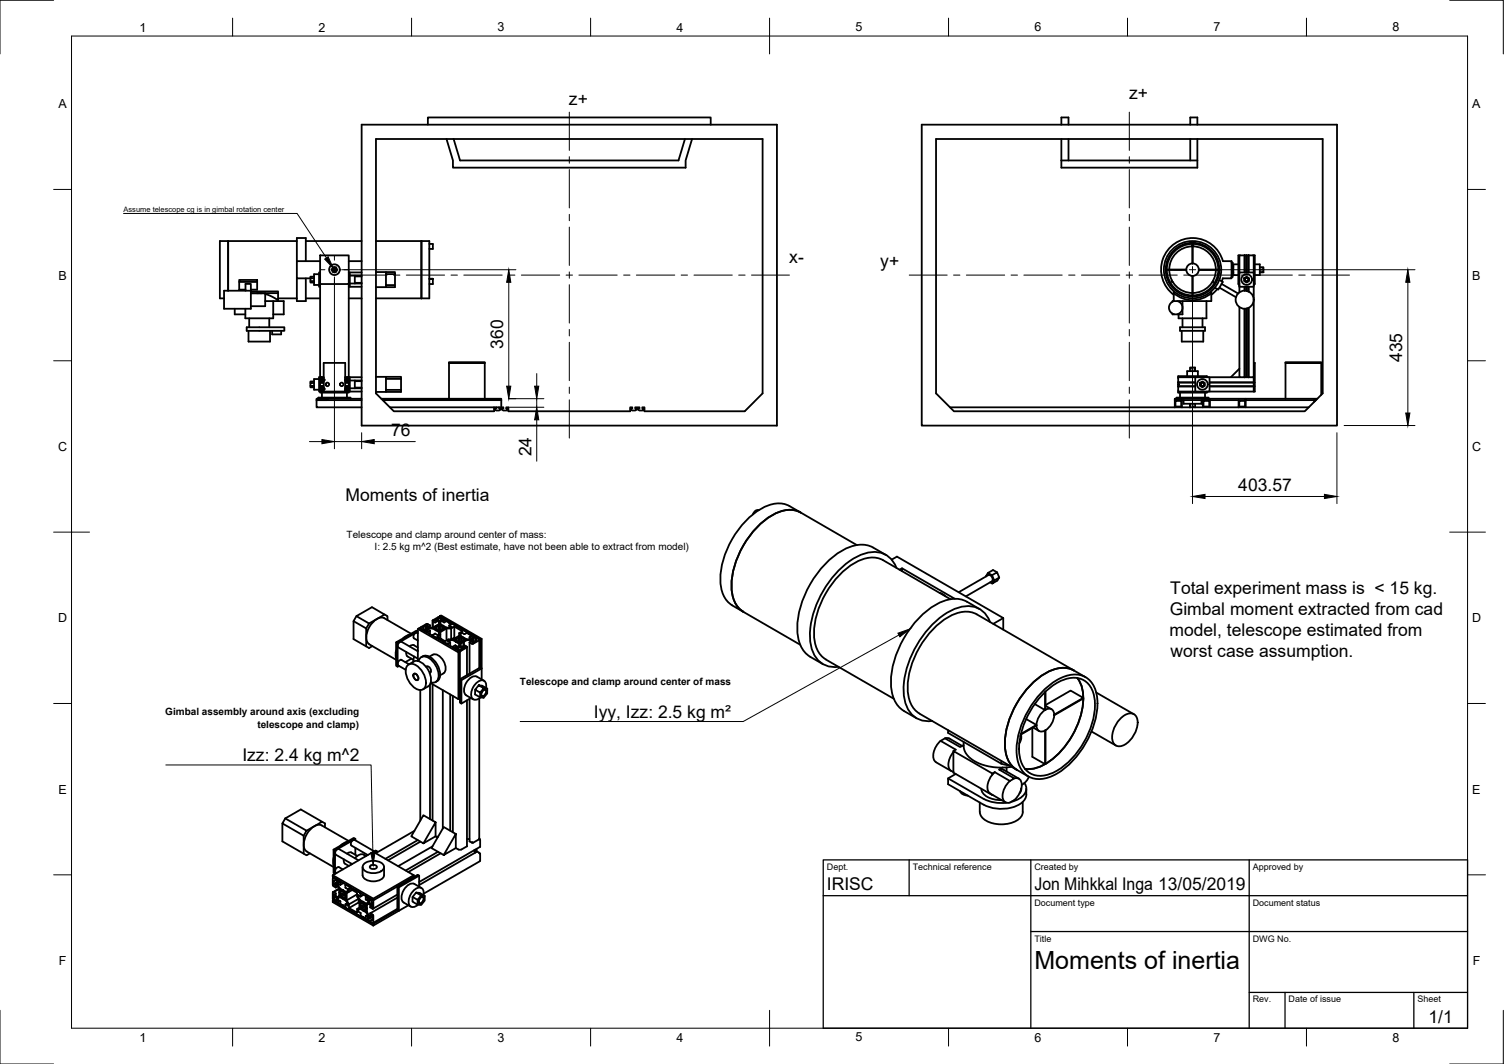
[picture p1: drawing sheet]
<svg xmlns="http://www.w3.org/2000/svg" width="420mm" height="297mm" viewBox="0 0 420 297" stroke-linecap="round" stroke-linejoin="round" font-family="sans-serif">
<!-- layer: Visible -->
<g fill="none" stroke="#000" stroke-width=".51">
<path d="M101 34.8h116v84h-116zM105 38.8h108v71l-5 5h-28v-1.1h-.6v.3h.4v.4l-.4 .2-1.2-.2v-.4h.4v-.3h-1.2v.3h.4v.4l-1.2 .2-.4-.2v-.4h.4v-.3h-.6v1.1h-34v-1.1h-.6v.3h.4v.4l-.4 .2-1.2-.2v-.4h.4v-.3h-1.2v.3h.4v.4l-1.2 .2-.4-.2v-.4h.4v-.3h-.6v1.1h-28l-5-5zM119.5 34.8v-2h79v2M124.7 38.8l1.8 6v2h65v-2l1.8-6M126.7 38.8l1.8 6h61l1.8-6M257.5 34.8h116v84h-116zM261.5 38.8h108v71l-5 5h-98l-5-5zM296.5 38.8v8h38v-8M296.5 34.8v-2h2v2M298.5 38.8v6M332.5 34.8v-2h2v2M332.5 38.8v6"/>
<path d="M296.5 44.8h38M63.7 67.3v13.9M66.8 78.2h5v.5h-5zM66.8 78.7v2.2h1.8M71.8 78.7v2.2h-1.7M82.9 67.3h-21.5v16h1.2M82.9 77.7v6.4h2.5v-6.4M82.9 72.9v-6.5h2.5v6.5M85.4 67.3h15.6M87.7 78.5h-1v.4h1M87.7 77.7h-1v.8M87.7 77.2h-1v.5"/>
<path d="M89.1 76.5h-1.4v3.1h1.4M89.4 72.9h-6.5v4.8h3.8M89.4 71.3h8v8h-8zM89.4 76.1h-.3v4h.3v-.8M93 74.6h.9l.3 .7-.4 .7h-.8l-.4-.7zM97.4 76.1h.3v4h-.3v-.8M97.4 72.9h3.6M97.7 76.9h3.3M97.7 76.1h3.3M97.7 79.1h3.3M99.1 76.9v2.2M99.1 77.2h1.9"/>
<path d="M99.1 79h1.9M105 67.3h14.9v16h-14.9M105 76h2.8M107.8 76.5v3.1h2.5v.6h-2.5v-.6M110.3 76.5v-.5h-2.5v.5h2.5v3.1M117.7 67.3v16M119.9 68.1h1v1.4h-1M119.9 77.8l1 .1M119.9 77.9h1M120.9 77.9v1.4h-1M325.6 75.3h5.8M326 75.3a7.2 7.2 0 0 0 7.1 7.2"/>
<path d="M326.6 75.3a6.5 6.5 0 0 0 6.5 6.5M327.4 78.3l-.1 .3 .3 .1M331.4 75.2l-5.8 .2M333.1 68.6l-.1 .2M333.1 67.8v5.8M333.1 77.1v5.7M333.1 68.8a6.5 6.5 0 0 0-6.5 6.4M333.1 77l.1 5.8M333.1 68.1a7.2 7.2 0 0 0-7.1 7.1M333.2 67.8l-.1 5.7M333.2 68.5l.2 .3M333.2 68.8a6.5 6.5 0 0 1 6.5 6.4"/>
<path d="M333.2 68.1a7.2 7.2 0 0 1 7.1 7.1M334.9 75.2l5.7 .2M334.9 75.3h5.7M338.9 78.4l.1 .3-.4 .1M339.7 75.3a6.5 6.5 0 0 1-6.5 6.5M340.3 75.3a7.2 7.2 0 0 1-7.1 7.2M340.6 78.2l1 .5-1.3 2.2-.9-.6M341.2 79.3l4.7 2.6M341.6 77.7h2.4v-4.8h-2.4a8.8 8.8 0 0 0-13.4-4.9 8.8 8.8 0 0 0-.3 14.3M341.6 77.7l-.3 .8M344 73.3h.3v4h-.3M344.3 76.1h.3"/>
<path d="M344.3 74.5h.3M345.9 73.8h-1.3v3h1.3M346.1 79.3l.1 .4M346.2 76.1v-4.8h-.3v8h.3M346.2 76.1h4v4h-4zM346.2 71.3h1.5M347.6 77.6l.7-.4 .7 .5-.1 .8-.7 .4-.7-.4zM347.7 71.3v4.8M347.7 71.3h.1M347.7 71.3h.5M348.2 71.3v4.8M348.2 71.3h.1"/>
<path d="M348.3 71.3h.4M348.3 71.3v4.8M348.7 71.3h1.5M348.7 71.3v4.8M348.8 71.3h.1M348.8 71.3v4.8M350.2 71.3v4.8M350.2 71.3h.3v8h-.3M350.4 79.3l-.2 .4M350.5 73.8h1.4v3h-1.4M351.9 74.6h1.1v.7h-1.1M353 75.3v.7h-1.1h1.1"/>
<path d="M62.6 81.2h7.5v5h-7.5zM65.6 86.2v1.6h2.9M68.6 81.2v-1.9h1.5v1.9M68.9 91.4h10.5v1h-10.5zM69.4 92.4v3h6v-3M69.6 88.9v2.5M70.1 81.4h7.6v.4M71.7 81.9h1.4M74.1 82.1l1.6 .6 2 1.1M74.1 84.1h3.6M75.2 88.9v2.5M76 92.4v1h2.5v-1"/>
<path d="M76.3 84.1v4.8h-7.8v-2.7M77.7 81.8h-7.6l4 .1v3.6h-4M77.7 81.8v2M77.7 84.1h1.6v3.7h-3M77.7 83.3h5.2M77.7 83.8v.3M85.4 83.3h4M89.4 80.1v25.2h.3M97.4 83.3h3.6M97.4 80.1v28.9M97.7 80.1h3.3M105 80.2h2.8"/>
<path d="M327.9 81.4v2.7M328 84a1.89 1.89 0 0 0-1.4 1.9 1.89 1.89 0 0 0 1.4 1.8M328.9 84a1.89 1.89 0 0 1 1.4 1.9 1.89 1.89 0 0 1-1.4 1.8M329.6 91.4h7v1h-7zM330.1 92.4v3h6v-3M330.3 84.1v3.7h-2.7v-.2M330.3 88.9v2.5M335.9 88.9v2.5M337 84.1v4.8h-7.8v-1.1M338.4 81.4v2.7h-10.8v.1M338.4 81.8a8 8 0 0 1-10.5 0M340.1 80.7l-1.7 1.6"/>
<path d="M340.7 80.3l4.6 2.7M346.2 80.1v1.5M346.2 85.7v19.6M347.7 80.1v1.1M347.7 86.2v19.1M348.2 80.1v1.1M348.2 86.2v19.1M348.3 80.1v1.1M348.3 86.1v19.2M348.7 86l.1 19.3M348.7 80.1v1.3M348.8 80.1v1.3"/>
<path d="M348.8 85.9v19.4M350.2 80.1v25.2M87.7 107.7h-1v.4h1M87.7 106.9h-1v.8M87.7 106.5h-1v.4M88.9 111.3v-.3h9v.3M89.1 105.8h-1.4v3h1.4M89.4 106.7l.2 .1M89.4 105.6v-.3h-.3v4h.3v-.3M89.4 106.8h1M89.4 107.8h1M89.4 105.6v3.4"/>
<path d="M89.4 109l.3 .3M89.6 106.8h.1M89.6 107.8l-.2 .1M89.6 107.8h.1M89.7 105.9l-.1 .6h.2l.2-.4M89.7 109.3h-.3v.3h8v-.3h-.3M89.7 108.8l.3 .2M89.7 105.3h.7M89.7 109.3h.7M89.7 105.3l-.3 .3M89.9 109.6v1.4M90 108.5l-.2-.4h-.2l.1 .7"/>
<path d="M90 109l.4 .2M90 108.5l.4 .4M90 105.6l-.3 .3M90 106.3v.5M90 107.8v.5M90.1 106.3l.3 .2M90.4 101.3h6v8h-6zM90.4 105.8l-.4 .3M90.4 105.5l-.4 .1M90.4 108.2l-.3 .1M91.4 111.3h-3v.4h3v-.4h9.6M96.4 105.5h.5l.4 .4v.6h-.3l-.1-.4"/>
<path d="M96.4 105.8l.2 .1M96.4 105.3h.7M96.4 109.3h.7M96.4 106.8h1M96.4 107.8h1M96.4 108.2l.4 .1M96.4 105.9v.3M96.4 108.5v.2M96.6 108.8l-.2 .1M96.6 105.9l.3 .2M96.6 108.8l.4-.3v-.4h.3v.7l-.4 .4h-.5M96.8 106.3l-.4 .2"/>
<path d="M96.8 106.3v.5M96.8 107.8v.5M96.9 109.6v1.4M97.1 105.3h3.9M97.1 105.3l.4 .3M97.3 107.8h.1M97.3 107.8l.1 .1M97.3 106.8h.1M97.4 106.7l-.1 .1M97.4 107.9h.1M97.4 109v.3h.3M97.5 109l-.4 .3"/>
<path d="M97.5 106.7h-.1M97.7 109.3h3.3M97.7 106.2h3.3M97.7 108.4h3.3M97.7 105.3v4M99.1 106.2v2.2M99.1 106.4h1.9M99.1 108.2h1.9M101 111.7h-12.6v2h12.6M105 109.4h2.8M105 105.2h2.8M106.5 111.3h33.5v.4h-33.1"/>
<path d="M107.8 105.8v3h4.2v.6h-4.2v-.6M108.9 113.7h29.1M112 105.8v-.6h-4.2v.6h4.2v3M125.4 111.3v-10.2h10v.2h-10h10v10M138.6 113.7h.8M140 111.7v2M265.4 113.7h67l.1-1v1h.7M328.2 113.7v-2h2v2M328.4 111.9h1.6v1.6h-1.6zM328.6 111.3v-.3h9.1v.3M329.1 106.8v1M329.1 107.9h.1"/>
<path d="M329.1 107.9v1.4M329.1 105.3v1.4M329.1 106.7v.1M329.1 107.8v.1M329.1 105.3h4.8M329.1 105.3v-.3h8v.3M329.1 107.9h4.8M329.1 106.7h4.8M329.1 106.8h4.8M329.1 107.8h4.8M329.6 109.6v1.4M330.6 111.7v1h5v-1"/>
<path d="M331.6 105v-1.4h3v1.4M332.4 103.6v-1h.7v1M333.1 102.6h.7M333.2 112.7v1h.7M333.8 102.6v1zM333.9 112.7v1M333.9 113.7h2.1M333.9 109.3h-4.8v.3h8v-.3M333.9 105.3h4v4h-4zM335.2 106.9l.7-.4 .7 .4v.8l-.7 .4-.7-.4zM336 111.7h2v2h-2zM336.2 111.9h1.6v1.6h-1.6z"/>
<path d="M336.6 109.6v1.4M337.1 105.2l.4 .1M337.5 109.3l-.4 .1M337.9 105.3h8.3M337.9 107.9h12.3M337.9 106.7h12.3M337.9 106.8h12.3M337.9 107.8h12.3M338 111.3h-9.8v.4h9.8v-.4h10M338 113.7h8M346 111.7v2M346.2 111.9h1.6v1.6h-1.6z"/>
<path d="M346.2 105.3h1.5M346.2 102.9l-2.3 2.4M347.7 105.3h.1M347.7 105.3h2.5M348 113.7h17.6M348.8 105.3h.1M350.2 107.9v1.4M350.2 105.3v1.4M350.2 107.8v.1M350.2 106.7v.1M350.2 106.8v1M350.2 101.3h.3v8h-12.6"/>
<path d="M367.1 112.2v-.5h.5h-19.6v2h-2M367.4 111.9l-.1 .1M368 111.3h-20v.4h-10M369.1 110.2v-8.9h-10v-.2h10v.2h-10v10M211.9 142.5h.1M211.9 142.4l-.8 .2-.8 1M223.6 143.1a9.2 9.2 0 0 0-7.1-2.5 18 18 0 0 0-11 8.4 21.4 21.4 0 0 0-3.9 15.8 6.7 6.7 0 0 0 2.9 4.2M223.6 143.1l15.8 9.1M223.7 143.1a8.3 8.3 0 0 0-8.6 1.1 24.9 24.9 0 0 0-10.7 19.9 7.9 7.9 0 0 0 3.3 6.7M247.5 154.9a11 11 0 0 0-6.8-2.8 15.1 15.1 0 0 0-9.9 5.1 27.3 27.3 0 0 0-8.1 18.8 8.7 8.7 0 0 0 3.7 7.4l3.5 2M249.1 156.3l1.5-.9 29.7 17.1M250.4 158.5a6.7 6.7 0 0 0-9.2-3.9 24.6 24.6 0 0 0-12.9 13.7 18.6 18.6 0 0 0-1.1 13.9 6.4 6.4 0 0 0 7.1 3.9"/>
<path d="M252 159.5v-.8l14.7 8.5M252 158.7l-.7 .4M276 160l1.1 .6 1.5-.8 .5 1.4M278.6 159.8l-1.2-.7-1.4 .9-.5 .9M98.8 173.4v5l4.3 2.5 .9-.5M99.6 172l-.8 1.4 3.5 2v5.1M103.1 174.1l4.3-2.5-3.5-2.1-4.3 2.5 3.5 2.1-.8 1.3M103.2 179.9l7.5 4.3M107.4 172.6l7.5 4.3M107.4 172.6a3.7 3.7 0 0 0-4.2 2.4 3.7 3.7 0 0 0 0 4.9M107.4 171.6l.8 .4v1.1M110.7 179.3v6.6l.4 .2 .3-.2"/>
<path d="M111.1 179.6l5.6-3.3-.4-.2-5.6 3.2 .4 .3v6.5M114.4 177.2l-1.8 1M115.7 178.2l1 .6M116.7 176.7a.94 .94 0 0 0-1 .4 .94 .94 0 0 0 0 1.1M116.7 175.6l11.4 6.5 .4-.2v13l-.4 .3M117.4 175.3v.2M118.3 175.1v.7M119 175l.2 .4-.2 .2 .4 .3-.2 .2-1-.4 .1-.6M119 175l.3-.2v-.2h-.4l-.7 .4 .1 .1M119 175v1.1M119.1 176.4h.1M119.4 176.4h.1"/>
<path d="M119.4 174.3l-.3-.1-1.7 1 .2 .4 1.5 .9M119.4 176.4l-.2 .1M119.4 175.7l.7 .4M119.4 174.3h.1M119.5 175.6v.1M119.5 176.4h.1M119.5 174.3h.1M119.5 175h.1M119.5 174.3l.6 .3M119.8 175.5l-.4 .1M119.8 175.5h1.1M119.8 175.2h.1"/>
<path d="M119.8 175.4h.1M119.8 175.2h1.1M120.1 176.1l-.6 .3M120.1 174.6l-.7 .4 .4 .2M120.1 176v.1M120.1 174.6h.1M120.1 174.6v.6M120.1 176.1v.9M120.8 173.2v2M120.8 177.4v.1M120.9 177.4l1.2 .7M120.9 175.4h.1"/>
<path d="M120.9 175.5l.9 .4M120.9 175.2h.1M120.9 173.4v1.8M120.9 177.3v.1M120.9 177.2l.6-.3 .7 .4M120.9 177.3h.1M120.9 173.4h.1M121 177.2v.1M121 173.4h.1M121 177.3l-.1 .1M121 177.3h.1M121 173.3v.1"/>
<path d="M121.7 174.8l-.8 .4M121.7 175.9h.1M121.7 175.1v.5M121.7 175.1h.2M121.7 175.1l-.4 .2 .4 .3M121.7 174.8h.1M121.8 175.9h.1M121.8 175.9l.8 .5M121.8 174.8h-.1M121.8 174.7v.1M121.8 176h.1M121.9 174.7h.1"/>
<path d="M121.9 175.1v.4M121.9 175.5l-.2 .1M121.9 175.5l.9 .7M122.1 178h.1M122.2 178.1l1.6 .9M122.2 173.4l-.6 .4-.7-.4M122.2 173.4h.1M122.2 177.3h.1M122.3 172.6v.5M122.3 173.4l.3 .2M122.4 172.7l-.1-.1-.8 .6 .5 .1M122.4 173.2l-.4 .1"/>
<path d="M122.4 172.7v.5M122.4 173.2h.8M122.4 172.7h.8M122.4 174.8v1.2M122.5 174.8l-.6 .3M122.6 177.1l-.3 .2M122.6 176.4h.1M122.6 173.6h.1M122.6 174.2h.1M122.6 176.5v.6M122.6 173.6v.6M122.6 174.3l-.8 .4"/>
<path d="M122.8 174.4l.4 .4M122.8 174.4l-.4 .4M122.8 172.1l11.3 6.5 .5-.2-11.4-6.6-.4 .4M122.8 174.4v1.8M123 173.6v.6M123 174.2l1.7 1M123 174.2h.1M123.1 173.6h-.1M123.2 174.8l.6 .3M123.2 174.8v1.2M123.2 172.7v.5M123.2 172.3l10.7 6.2-.2 .3-1.7 .9"/>
<path d="M123.2 172.3h-.8l-1.5 .9 .1 .1M123.3 173.4l-.3 .2M123.4 173.4h.1M123.4 172.6l.8 .6-.2 .1-.8-.1M123.4 172.6v.5M123.4 172.6l-.2 .1M123.4 173.4l.7 .4 .6-.4M123.7 175.1l.7 .2-.5 .3M123.7 175.1v.4M123.7 175.5l.2 .1M123.8 175.5l-1 .7M123.8 179l1 .7h.2"/>
<path d="M123.8 179h.1M123.9 175.1v.5M124.7 173.4h.1M124.7 175.5v3.3M124.7 175.2h.1M124.8 173.4l.5 .4M125 179.7h.1M125.1 179.7h.1M125.1 178.9h.1M125.4 173.8h.1M125.4 178.7l-.3 .3 .7 .3M125.4 178.7h1.1"/>
<path d="M125.4 178.7h.1M125.5 173.8h.1M125.5 173.8l.6 .4-.6 .4M125.5 174.6v.6M125.5 173.8v.1M125.5 174.6l.7 .4M125.5 174.6h.1M125.8 179.4l-.6 .3M125.8 179.3h.1M125.8 179.3v1M125.8 175.2h-1M125.8 175.2h.1"/>
<path d="M126 175.5l.9-.6 2.3 1.3-.9 .5v.8l-1.7 1h-1.3l-.9 .5-2.3-1.3 .9-.5v1M126 175.5h-1.3l-1.7 1v.7M126 175.5v3M126.2 175l-.3 .2M126.2 175h.1M126.5 178.7h.1M126.6 178.7l.7 .5M126.9 174.9v3.1l-.8 .5M126.9 178l.4 .1M127.4 178.4v.5M127.4 179.2h.1M127.5 179.2l.8 .5v.7"/>
<path d="M127.5 179.2v.1M127.6 178.4l-.7 .2 .7 .2M127.6 178.4v.4M127.6 178.8l.5 .3M128.1 179.1l.4 .4M128.1 178.1l-.5 .3M128.5 177.7v1.8M128.7 177.5l1.7 1M128.7 179.7h.1M128.7 176.9l.4-.2 .6 .3M128.7 176.9v.6M128.7 176.8v.1"/>
<path d="M128.8 178.1l.1 1 .5-.3M128.8 178.1l-.3-.4-.5 .3 .1 1.3M128.8 179.3v-.2l-.3 .4M128.9 178.1l.5 .3M129 176.7h.1M129.4 178.4v.4M129.5 179.3v1M129.5 179.2l-.8 .5v.6M129.6 178.4l.4 .2-.6 .2M129.6 178.4h-.2M129.6 178.4v.5M129.6 179.2v1"/>
<path d="M129.7 177h.1M130.4 176.7l-.6 .3M130.4 176.7h.1M130.4 178.7l-.9 .5M130.4 178.5h.1M130.4 178.7h1.1M130.4 176.7l.6 .3M130.4 178.5h1.1M130.4 178.7h.1M131 177l.1 .1M131 177h.1M131.1 177v.1"/>
<path d="M131.1 177.1h.1M131.2 177.1l.6 .4-.6 .3M131.2 177.9v.6M131.2 179.3v8.8M131.2 177.1h.1M131.2 179.4l.6 .3M131.2 177.9l.6 .4M131.2 179.3h.1M131.2 177.8v.1M131.5 178.7h.1M131.5 178.7l.3 .2M131.5 178.5h.1"/>
<path d="M131.8 179l-.6 .3M131.8 178.3l-.3 .2M131.9 178.9h.1M131.9 178.2v.1M131.9 179.7h-.1M132 179.7h-.2M132.2 178.8l.1 .1-.4 .3 .6 .1M132.3 178.3v1.1M132.3 178.3l-.2 .2 .1 .3M132.4 177.9l.7 .4-.1 .1M132.5 177.9l-.6 .1 .4 .3M133 178.4l.1 .1-.1 .3"/>
<path d="M133 178.4v.6M133 178.8l.1 .1-.7 .4M133.9 178.6v7.9M134.1 178.6v7.8M134.6 178.4v8.2l-5.7 3.3M204.5 169l19 11M262.5 165.5l1.6 .9M265.5 167.3l-18.8-10.9a8.3 8.3 0 0 0-8.6 1.1 24.9 24.9 0 0 0-10.7 19.9 7.9 7.9 0 0 0 3.3 6.7l19 11M273.7 170a11 11 0 0 0-6.8-2.8 15.1 15.1 0 0 0-10 5.1 27.3 27.3 0 0 0-8 18.8 8.7 8.7 0 0 0 3.6 7.4l3.6 2M276.1 160.6l-8.3 4.7M276.1 160.5a1.16 1.16 0 0 1 1 1.8l-7.3 4.2M276.6 173.6a6.7 6.7 0 0 0-9.2-3.9 24.6 24.6 0 0 0-13 13.8 18.6 18.6 0 0 0-1.1 13.8 6.4 6.4 0 0 0 7.1 4"/>
<path d="M276.6 162.6l.6 .3M277.1 160.6l.6 1.5 1.4-.9M279.1 161.2l-.5 .9-1.4 .8 .5-.8M280.3 172.5l-2.8 1.7M280.3 172.5v3.3M110.7 181.6v2.1M113.5 182l.1 1.1 1.9 1.1M114 185.6a2.55 2.55 0 0 1 3.3 1 5.3 5.3 0 0 1 1.4 5.3 1.95 1.95 0 0 1-3.1 0 5.6 5.6 0 0 1-2-5.8zM114.2 185.5a3 3 0 0 1 5 .8 4.5 4.5 0 0 1 .8 5l-1.8 1.1M114.3 185.4l-2.1-1.2a1.04 1.04 0 0 0-.9 1.6l2 1.2M114.9 183.9l-1.7 1M115.7 180.2l1 .6"/>
<path d="M115.7 180.1h-.6l-.7 .4M115.7 188.1a1.16 1.16 0 0 1 1 1.7 1.16 1.16 0 0 1-1-1.7zM115.7 183.3l-.2 1.4M116.7 181.8l-4.5-2.6a1.04 1.04 0 0 0-.9 1.5l5.4 3.2M116.7 181.6l-.1 .1M116.9 184.6a1.71 1.71 0 0 1 1.3-1.4 1.71 1.71 0 0 1 1.7 .6 5.8 5.8 0 0 1 2.5 5.7 1.51 1.51 0 0 1-2.1 1M117.4 192.6v36.5M118.1 183.2a3.5 3.5 0 0 1 4 2.3 3.5 3.5 0 0 1 0 4.7l-.4 .2M118.1 183.2l-.4 .3M119 186.2a1.02 1.02 0 0 1 1.2 .4 1.02 1.02 0 0 1-.2 1.3M120 183.3l.9-.5a2.98 2.98 0 0 1 3.3 2.3l.2 .6a2.05 2.05 0 0 1-.5 2.3M120.1 191.1v37.5"/>
<path d="M120.3 190.7l7.8 4.5M120.8 191v38.1M123.7 192.7v38.6M123.9 188l-.9 .5M125.8 193.9v38M126.5 180.7h.1M126.5 194.3v38.1M126.6 180.5v.1M126.6 180.5l-.1 .2 1.6 .9M127.2 180.2l-.6 .3M127.2 180.1h.1M127.2 180.9l.7 .4 .2-.1"/>
<path d="M127.2 180.2l.7 .4 .3-.2M127.6 180.6l.4 .2 .4-.1 .6 .1M127.7 180.6h-.5v.3M128 180.8v.5M128.1 182.1v13.1M128.1 181.6h.8M128.1 181.2h.8M128.5 181.9l-11.3-6.6-.5 .3v9M128.7 180.3v.1M129 180.8v.5M129.3 180.6l-.3 .2M129.3 180.6l.6 .2-.9 .5-.1-.1"/>
<path d="M129.7 180.2l-.7 .4-.3-.2M129.7 180.1h.1M129.8 180.2l.5 .3M130.3 180.5l.1 .2M130.3 180.5v.1M130.4 180.5v.1M130.4 180.7l-1.5 .9M130.5 195.5v40.7l-1.6 1M130.5 180.7v7.8M131.2 195.1v39.8M131.6 194.9l-2.7 1.5M132.7 192.5v1.4l1.4 .8"/>
<path d="M133.7 191.3l-1 1.2 1.4 .9 1-1.3-1.4-.8 1 .1 1.4 .8v1.4l-1 1.2-1-.1M133.9 195v39.1l-1.7 1.2-.2-.1M134.1 186.4l.5 .2v3.1M134.1 186.4l-5.6 3.2 .4 .3v6.5l-.4-.2v-6.6M134.1 193.4v1.3M134.9 192.9l.7-.3a1.16 1.16 0 0 1-1 1.7 1 1 0 0 1 .3-1.4zM135.1 192.1l1 .1M135.2 190l-2-1.1a2.98 2.98 0 0 0-3.3 2.3l-.2 .7a2.05 2.05 0 0 0 .5 2.2l2 1.1M135.8 192a1.44 1.44 0 0 0-.5-1.9 1.44 1.44 0 0 0-1.9 .3 4.1 4.1 0 0 0-1.5 4.5 1.56 1.56 0 0 0 2.4-.2M256.9 199.2l27.1 15.7M290.9 199.1a2.07 2.07 0 0 1 3.4-.6 4.7 4.7 0 0 1-3.4 5.7 1.72 1.72 0 0 1-1.3-2.4l.5-1.4zM291.7 192.6a12.3 12.3 0 0 1 9.6-4.2 6.5 6.5 0 0 1 5.2 6.5 24.2 24.2 0 0 1-12.5 21.7 6.4 6.4 0 0 1-8.9-2.1 15.2 15.2 0 0 1 .4-12.6l1.4-2.9 1.7-2.8z"/>
<path d="M291.9 193.2a11.5 11.5 0 0 1 9.1-3.9 6.1 6.1 0 0 1 4.8 6.1 22.7 22.7 0 0 1-11.7 20.4 6 6 0 0 1-8.3-2 14.3 14.3 0 0 1 .3-11.8l1.3-2.8 1.6-2.6zM292 193.2v5l-2.9-1.6M292.1 193.1l-.1 5.1M292.1 197l1.7 1M300 187.2a8.3 8.3 0 0 0-8.6 1.1 24.9 24.9 0 0 0-10.7 19.9 7.9 7.9 0 0 0 3.3 6.7M301 189.3a11 11 0 0 1 1.3 9 22.8 22.8 0 0 1-11.8 15.7 7.8 7.8 0 0 1-4.2 .7M302.6 194.8v.2l-8.1 4.7 8.1-4.9-3.5-2-7 4M303.3 189.1l-30.4-17.6a8.3 8.3 0 0 0-8.6 1.1 24.9 24.9 0 0 0-10.7 19.9 7.9 7.9 0 0 0 3.3 6.7M306.2 193.3l10.6 6.1M262.8 206.8a5.2 5.2 0 0 0-1.9 5.4l.6 .6 4.2 2.4M264 206.1l4.2 2.5 1-.6M264 206.1l-1.2 .7 4.2 2.5-.7 .4"/>
<path d="M264 206.1l1.3 .1M264.9 203.8v.8l14.8 8.6v-.8M265.3 206.2l3.5 2M266.3 215.4v.3l10.9 6.2M266.3 215.4v-5.7l10.9 6.2v.3M266.4 209.9a4.7 4.7 0 0 0-1.1 5l1 .5M267 216.1l-2.1 1.2M269.2 207.1v1.5l.4 1.3 1 1.4 1.3 1 1.6 .8 2.3 .8 2.2 .3 2.1 .1M277.2 215.9l.7-.3 4.2 2.4M277.3 216.2a4.5 4.5 0 0 0-1 5.1l4.5 2.7M277.9 215.6l-.6 .6M279.1 214.9h1.3l4.2 2.5"/>
<path d="M279.7 213.2l2.1 .4M280.1 214.3l-1 .5 4.3 2.5-1.3 .7M281.2 214.2v1.2M282.6 214.1l-2.5 .2M283.4 217.3a1.57 1.57 0 0 1 2 1.8 5.4 5.4 0 0 1-3.8 5 1.84 1.84 0 0 1-1.5-2.5l.7-1.9 1.3-1.7M284 214.9l3.3 1.9M285.1 205.4l.2 .8M285.2 205l.1 1.3-.6 1.2M286.2 218.6a3 3 0 0 1-1.8 4.6l-1.9 .7M286.7 200.7l2.8 1.7M287.4 216.8l-.7 1.3-1.2 1M288.4 203.2v8.1l3.6 2"/>
<path d="M288.6 203.1l1.7 1M289.5 202.4l-4.3 2.5M289.6 202.4l-4.4 2.7M292.1 213.3v-9.4h-.1v9.4M292.1 213.2l-.1 .1M304.9 204.2l6.8 3.9M313 200.6a3.4 3.4 0 0 1 3.8-1.2 3.4 3.4 0 0 1 .8 3.9 7 7 0 0 1-4.7 5 2.11 2.11 0 0 1-2.2-2.5l.5-2.4 .8-1.5zM78.9 229.9v5l6.7 3.9 1-.6M79.7 228.5l-.8 1.4 5.9 3.4v5M79.7 228.5l5.9 3.4-.8 1.4M79.7 228.5l4.3-2.5 6 3.4-4.4 2.5M90 229.4l.8 .5v1.1"/>
<path d="M93.2 237.2v6.5l.4 .3v-6.6l-.4-.2 5.6-3.3 .5 .3-5.7 3.2M93.2 239.4v2.1M96.1 239.9v.8l.3 .4M96.9 235l-1.8 1.1M97 238.3l.9-.4 1.9 1M97.4 234.8l-7.5-4.4a3.7 3.7 0 0 0-4.2 2.5 3.7 3.7 0 0 0 0 4.8l7.5 4.3M99.1 234.5a1.04 1.04 0 0 0-.9 1.5l4.5 2.7M99.1 234.5l5.4 3.2M99.3 234.2v.4M99.3 236.7v1.9M102.3 239a1.98 1.98 0 0 0-3.1 .6M104.3 237.8l.6-.4 .4 .3-.6 .3"/>
<path d="M104.3 237.8l11.3 6.5M104.3 237.8l-11.3 6.5M105.3 237.7v.3M115.8 232l-10.8 6.2M116.7 234.5l-9 5.3M117.5 235l-9.1 5.2M120.8 236.3l-9.6 5.5M121.7 233.5l.4 .1M121.7 229.6v3.9l-3.4 1.9-3.4-1.9 3.4-5.9 3.4 2-3.4 5.8M122.1 233.6h.1M122.2 233.6l.1 .1M122.4 237.8l-9.1 5.2"/>
<path d="M123.1 238.2l-9 5.2M127.3 232.8v4l-3.3 1.9-3.5-1.9 3.5-5.9 3.3 1.9-3.3 5.9M127.3 236.8l.8 .4M128.1 237.1h.8M130.5 234.2h.7M131.2 234.9h.1M131.2 234.9l.7 .3M131.9 235.2h-.1M131.9 235.2h.1M132.4 237.4l.4 .6M132.7 237.2v.8M133.1 237v.8"/>
<path d="M133.3 237.7l-16.2 9.4M133.3 237.7l.6 .4M133.3 237.7h.1M133.9 234l.2 .6v1.8M133.9 238.2h.1M133.9 238.2l.2 .2-.1 2-15.7 9.1M134.1 236.4l-17 9.8M268.2 220.8l.7 .9 1.5 .4M274.1 220.2a4.1 4.1 0 0 0 3.9 3l1.8 .2M277.3 221.9l-.1 .1M281.2 224.1a10.7 10.7 0 0 1-6.4-1.1l-9.9-5.7v1.6l9.9 5.7M285.3 220.1v.1"/>
<path d="M285.3 220.2l-.5 1.3M285.7 223.9v2.8a3.7 3.7 0 0 1-2.9 3 8.1 8.1 0 0 1-8.7-1.8l-.4-1.2v-2.7M286.7 220.2a4.2 4.2 0 0 1-3.4 5 11.1 11.1 0 0 1-8.5-.6M93 244.3l11.3 6.6v.5M93 251.4v.4l11.3 6.6M93 251.4l11.3 6.5M93 244.3v.5l11.3 6.6M93 245.3v1.8M93 245.3l.2-.3 .2 .1 1.5 .8M93 247.1l.8 .7 .5-.4M93 249.1h.1M93 249.1v1.8l.4 .7"/>
<path d="M93.1 251.3l-.1 .1M93.2 249.1h.1M93.2 249.1h-.1M93.2 249.1l.6 .3M93.2 245l-.1 .1M93.2 249.6l.3 .1 .2 .8-.4 .2-.1-.1zM93.3 246l-.1-.1v.8l.2 .3 .2-.1v-.3M93.4 250.7l.3 .7M93.6 250.3l-.4 .3M93.7 245.7v-.2l.7 .4M93.8 245.7l-.4 .1v.2M93.8 250.5l.3 .6"/>
<path d="M93.8 247v.7M93.8 249.4v.8M93.9 247l.3 .1M93.9 247h-.1M93.9 245.6l-.6 .4M94.1 251.3l.5 .3v.4l-.9-.4v-.2M94.1 251.1l-.4 .3M94.1 251.1v.2M94.2 251.3l-.5 .3M94.2 247.2h.1M94.2 247.2l.5 .9M94.4 250.8v.4l.7 .4"/>
<path d="M94.4 247a1.98 1.98 0 0 0 1.3 1.5M94.4 247h.1M94.4 250.8h.1M94.4 246.6l.7 .4M94.4 246.6v.4M94.5 245.9l.1 .5-.5-.2v.4h-.5M94.5 246l-.9 .6M94.7 250.1l-.5 .3-.4-.2M94.7 248.1l-1.7 1M94.7 248.1h.1M94.7 248.1l.1 1M94.7 248.2l-1.5 .9"/>
<path d="M94.8 249.2l-.1 .9M94.8 249.1h.1M94.9 245.9l.1 .4M94.9 250.5l-.5 .3M95 250.5l.8 .4M95 250.5h-.1M95 248.9l.5-.3v.2l-.4 .2zM95 246.3h.1M95 246.3l.1 .7M95.1 251.6v.7M95.1 247h.1M95.1 252.3v.1"/>
<path d="M95.1 252.4l.6 .3M95.2 249v.7M95.5 248.6l-.5-.2v.5M95.5 250.3l.6 .3M95.5 248.8l.6 .3M95.7 248.5h.1M95.7 252.7h.1M95.7 252.7l.1 .1M95.8 242.7l-1.1-.6a.98 .98 0 0 0-.9 .6 .98 .98 0 0 0 .2 1.1M95.8 248.5h.1M95.8 252.8h.1M95.8 250.9l.9 .6 .5 .9"/>
<path d="M95.9 248.5l.7 .5M95.9 252.8h.1M95.9 248.5h.1M95.9 246.5l-.8 .5M96.1 249.1l.5 .2v.5h-.2M96.1 249.1l-1.1 .6v.5M96.2 249.1h-.1M96.4 241.1l1.1 .7M96.4 250.4l.2 .7-.5-.5M96.4 250.4l-.3 .2M96.5 249.8v.6M96.5 247.2v.6l.7 .4"/>
<path d="M96.5 252.5v.6l-.7-.3M96.6 247.1l-.1 .1M96.6 252.4l-.1 .1M96.6 249.3l-1.6 .9 .5 .2 .9-.6M96.6 250.6l-.5 .2M96.6 249.7l-.2 .1M96.6 247.1l.1-.1 2.7 1.7M96.6 247.1h-.1M96.7 249h-.1M96.7 247h-.1M96.9 251.3v-1.9l.6-.4v-1.1l2.3 1.3v1.1l.6 1.1v2l-.6 .4v1l-2.3-1.3v-1M97 252.1l-.5 .3"/>
<path d="M97.2 252.4h.1M97.2 252.4v.4l-.7-.4M97.2 248.3h.1M97.2 248.3v.4l-.5 .3M98.3 241.1l-.1 .2M98.4 248.5l-.9 .5M99.5 248.6v.1M99.5 248.6l1.1 .6 .1 .3M99.5 248.6h.1M99.8 249.7l-2.9 1.6 .6 1.2 2.6-1.6M100 250.3a1.98 1.98 0 0 0 1.4 1.4M100 249.9v.4"/>
<path d="M100 249.9l.7 .4M100 250.3h.1M100.1 254.1v.4l.6 .4 .1 .7 .6 .4M100.1 254.1l.5-.4 .8 .5M100.1 254.1h.1M100.2 240.2l-5.5-3.2a1.04 1.04 0 0 0-.9 1.6l4.6 2.6M100.2 251v1l-2.7 1.5M100.2 251.9l.2 .3M100.7 249.5h.1M100.7 249.5v.8M100.8 252.9l-.1 .6 .5 .1M100.8 252.3v.6"/>
<path d="M101.1 251.9l-.4-.2 .1 .6M101.1 251.9l-.4 .3M101.1 251.9l.1 .2M101.2 252.1l-.4 .2M101.2 253.6l.5 .3M101.2 252.1l1 .4M101.3 242v2.3M101.4 251.7h.1M101.4 256h.1M101.4 256l.1 .1M101.4 251.7v.1M101.4 251.8h.1"/>
<path d="M101.5 254.2l.8 .5M101.5 251.8h.1M101.5 251.8l.8 .5M101.5 256.1l.6 .3M101.5 256.1h.1M101.6 251.8h-.1M101.6 249.8l-.9 .5M101.7 241.2a4.1 4.1 0 0 1 5.5 .4 1.8 1.8 0 0 1-1.9 2.1l-1.3 .1a2.53 2.53 0 0 1-2.7-1.8zM101.9 252.3l-1.1 .6M102.1 253.7l.1 .6-.5-.4M102.1 253.1l-.9 .5M102.1 253.7l-.4 .2"/>
<path d="M102.1 253v.7M102.2 255.7l-.1 .7M102.2 250.4h.1M102.2 250.4v.7l.7 .4v.4M102.2 252.5l-.1 .6M102.2 252.5l-1.5 1M102.2 253.8l-.4 .3M102.2 253l-.1 .1M102.3 250.3l-.1 .1M102.3 250.3v.1M102.3 250.4h-.1M102.3 254.7h.1"/>
<path d="M102.3 250.2h.1M102.3 254.7l.6 1M102.3 252.2h.1M102.3 250.2l1.6 .9 .3 .5 .1 2h-.2M102.4 250.2l-.1 .1M102.5 253.6v.1M102.5 253.6h.1M102.5 253.5h.1M102.5 253.7h.1M102.5 252.6v1M102.5 254.6l.6 1M102.5 253.7v.9"/>
<path d="M102.5 254.6h.1M102.5 252.6h.1M102.7 255.4l-.5 .3 .6 .4M102.9 252l-.6 .3M102.9 255.7v.4M102.9 255.7h.1M102.9 251.9h.1M102.9 256.1h.1M103.1 252.3l-.6 .3M103.1 255.6h.1M103.1 252.3l.3 .2M103.1 255.6l.3 .2"/>
<path d="M103.1 252.3h.1M103.4 241.8l.9-.3a.73 .73 0 0 1 .9 .8l-.9 .3a.73 .73 0 0 1-.9-.8zM103.4 252.5h.1M103.4 252.5v.8M103.4 255v.7M103.4 255.7h.1M103.4 253.3h.1M103.5 255l.6 .4M103.5 253.3l.5 .4M103.5 255h-.1M103.5 251.2l-.4 .2M103.9 256.8l.2 .1v-.9l-.4-.3v.5l-.4-.2-.2 .5-.4-.2-.1 .1 .2 .4 .7 .4v-.2"/>
<path d="M103.9 252l-.4-.9-.8-.4v.4l.4 .3 .2 .7 .4 .2v.6l.3 .2 .1-1-.2-.1M103.9 256.8l-.2 .2h-.2M104 252.1l-.3 .2M104.1 256l-1 .5M104.1 256.7l-.6 .3M104.1 255.4h.1M104.1 253.6l-.1 .1M104.1 255.4l.2 .2M104.1 253.6h.1M104.2 253.6l-.1 .1M104.3 255.7v1.7l-.2 .3-.2-.1M107.3 242v2.3a2.98 2.98 0 0 1-3.7 1.7l-.6-.1a2.05 2.05 0 0 1-1.7-1.6"/>
<path d="M111 254l-6.7 3.9v.5M111 247.5v6.5l.4 .3 2.7-1.6M111 253.7l-6.8 4M111 249.8l-6.7 3.8M111 250.6l-7.6 4.4M111.4 247.7v6.6l-7.1 4.1M112.8 252l1.9 1.1M115.6 244.3v.5l-11.3 6.6M115.6 244.3l-11.3 6.6M116.2 249.2l-.9 1.2 1.4 .8 1-1.2-1.5-.8 1 .1 1.5 .8-.1 1.3-1 1.3-1-.2-1.4-.8 .1-1.3M116.7 251.2l-.1 1.3M117.1 244.5l-5.7 3.2-.4-.2 5.7-3.3 .4 .3v3"/>
<path d="M117.4 250.7l.8-.3a1.16 1.16 0 0 1-1 1.8 1 1 0 0 1 .2-1.5zM117.7 250l1 .1M117.7 247.9l-1.9-1.1a2.98 2.98 0 0 0-3.3 2.3l-.2 .6a2.05 2.05 0 0 0 .5 2.3M118.3 249.9a1.44 1.44 0 0 0-.4-1.9 1.44 1.44 0 0 0-1.9 .3 4.1 4.1 0 0 0-1.6 4.5 1.56 1.56 0 0 0 2.4-.2"/>
<circle cx="93.4" cy="75.3" r="1.49"/>
<circle cx="93.4" cy="75.3" r=".5"/>
<circle cx="333.2" cy="75.3" r="1.75"/>
<circle cx="333.2" cy="75.3" r="7.5"/>
<circle cx="333.2" cy="75.3" r="8"/>
<circle cx="348.3" cy="78" r="1.49"/>
<circle cx="348.3" cy="78" r=".5"/>
<circle cx="347.7" cy="83.7" r="2.53"/>
<circle cx="91.5" cy="107.3" r=".5"/>
<circle cx="95.5" cy="107.3" r=".5"/>
<circle cx="335.9" cy="107.3" r="1.49"/>
<circle cx="335.9" cy="107.3" r=".5"/>
</g>
<g fill="#000">
<circle cx="89.6" cy="107.9" r=".25"/>
<circle cx="89.6" cy="106.8" r=".25"/>
<circle cx="90" cy="106.8" r=".25"/>
<circle cx="90" cy="107.8" r=".25"/>
<circle cx="90.1" cy="108.3" r=".25"/>
<circle cx="90.1" cy="106.3" r=".25"/>
<circle cx="90.3" cy="106.3" r=".25"/>
<circle cx="90.3" cy="108.3" r=".25"/>
<circle cx="90.4" cy="105.9" r=".25"/>
<circle cx="90.4" cy="108.7" r=".25"/>
<circle cx="90.4" cy="108.5" r=".25"/>
<circle cx="90.4" cy="106.2" r=".25"/>
<circle cx="96.4" cy="108.7" r=".25"/>
<circle cx="96.4" cy="108.5" r=".25"/>
<circle cx="96.4" cy="105.9" r=".25"/>
<circle cx="96.4" cy="106.2" r=".25"/>
<circle cx="96.6" cy="106.3" r=".25"/>
<circle cx="96.6" cy="108.3" r=".25"/>
<circle cx="96.8" cy="108.3" r=".25"/>
<circle cx="96.8" cy="106.3" r=".25"/>
<circle cx="96.9" cy="106.8" r=".25"/>
<circle cx="96.9" cy="107.8" r=".25"/>
<circle cx="97.3" cy="107.9" r=".25"/>
<circle cx="97.3" cy="106.8" r=".25"/>
<circle cx="329.1" cy="107.3" r=".25"/>
<circle cx="329.1" cy="106.8" r=".25"/>
<circle cx="329.1" cy="107.9" r=".25"/>
<circle cx="329.1" cy="107.4" r=".25"/>
<circle cx="350.2" cy="107.9" r=".25"/>
<circle cx="350.2" cy="106.8" r=".25"/>
<circle cx="123.7" cy="179.1" r=".25"/>
</g>
<!-- layer: Border -->
<g fill="none" stroke="#000" stroke-width=".28">
<path d="M15 .1h-15v15M20 10.1h390v276.9h-390zM65 5.1v5M115 5.1v5M165 5.1v5M215 5.1v10M265 5.1v5M315 5.1v5M365 5.1v5M405 .1h15v15M15 52.9h5M410 52.9h5"/>
<path d="M15 100.7h5M410 100.7h5M15 148.6h10M405 148.6h10M15 196.4h5M410 196.4h5M15 244.2h5M410 244.2h5M0 282.1v14.9h15M65 287v5M115 287v5M165 287v5"/>
<path d="M215 282.1v9.9M265 287v5M315 287v5M365 287v5M420 282.1v14.9h-15"/>
</g>
<!-- layer: TitleBlock -->
<path d="M230 240.1h180v46.9h-180zM230 250h180M254 240.1v9.9M288 240.1v46.9M349 240.1v46.9M288 260.1h122M349 277.1h61M359 277.1v9.9M395 277.1v9.9" fill="none" stroke="#000" stroke-width=".36"/>
<!-- layer: Center Lines -->
<g fill="none" stroke="#000" stroke-width=".28">
<path d="M159 31.3v10.7M315.5 31.3v10.7M159 43.8v1.8M159 47.3v10.7M159 59.8v1.8M315.5 43.8v1.8M315.5 47.3v10.7M315.5 59.8v1.8M89.4 75.3h1.4M92.5 75.3h1.8M93.4 71.3v1.3M93.4 74.4v1.8"/>
<path d="M93.4 78v1.3M96.1 75.3h1.3M97.5 76.8h10.6M109.9 76.8h1.8M113.5 76.8h10.7M126 76.8h1.8M129.6 76.8h10.7M142.1 76.8h1.7M145.6 76.8h10.8M158.1 76.8h1.8M159 63.4v10.7M159 75.9v1.8"/>
<path d="M159 79.5v10.7M161.7 76.8h10.7M174.2 76.8h1.8M177.8 76.8h10.7M190.3 76.8h1.8M193.9 76.8h10.7M206.4 76.8h1.8M209.9 76.8h10.6M254 76.8h10.6M266.4 76.8h1.8M270 76.8h10.7M282.4 76.8h1.8"/>
<path d="M286 76.8h10.7M298.5 76.8h1.8M302.1 76.8h10.7M314.6 76.8h1.8M315.5 63.4v10.7M315.5 75.9v1.8M315.5 79.5v10.7M318.2 76.8h10.7M327.9 75.3h2.6M330.7 76.8h1.8M332.3 75.3h1.7M333.1 70v2.6"/>
<path d="M333.1 74.4v1.8M333.1 78v2.5M334.2 76.8h10.8M335.8 75.3h2.6M346.8 76.8h1.7M350.3 76.8h10.7M362.8 76.8h1.8M366.4 76.8h10.6M159 92v1.8M159 95.6v10.7M315.5 92v1.8M315.5 95.6v10.7"/>
<path d="M159 108.1v1.7M159 111.6v10.7M315.5 108.1v1.7M315.5 111.6v10.7"/>
</g>
<!-- layer: Dimensions -->
<g fill="none" stroke="#000" stroke-width=".28">
<path d="M93.4 77.3v48M95.4 75.3h48.7M142.1 78.8v29M333.1 77.3v63.3M335.1 75.3h60.2M393.3 78.8v36.5M142 111.3h9.9M142 113.7h9.9M149.9 104.3v3.5M149.9 111.3v2.4M149.9 117.2v11.6M375.5 118.8h19.8"/>
<path d="M86.4 123.3h3.5M93.4 123.3h7.6M101 120.8v4.5M104.5 123.3h11.5M336.6 138.6h33.4M373.5 120.8v19.8"/>
</g>
<path d="M142.1 75.3l.6 3.5h-1.2zM393.3 75.3l.6 3.5h-1.2zM141.5 107.8h1.2l-.6 3.5zM149.4 107.8h1.1l-.6 3.5zM149.9 113.7l.6 3.5h-1.1zM392.7 115.3h1.2l-.6 3.5zM89.9 122.7l3.5 .6-3.5 .6zM101 123.3l3.5-.6v1.2zM333.1 138.6l3.5-.6v1.2zM370 138l3.5 .6-3.5 .6z" fill="#000" stroke="#000" stroke-width=".28"/>
<!-- layer: Annotations -->
<path d="M90.7 72.3l1-.6 1.4 3.2zM250.8 176.8l3.4-1.2-2.8 2.2zM103.6 238h1.2l-.6 3.5z" fill="#000" stroke="#000" stroke-width=".28"/>
<path d="M34.5 59.6h48.5l8.2 12.4M251.1 177.3l-43.5 24.1h-62.3M46.3 213.6h57.4l.5 24.4" fill="none" stroke="#000" stroke-width=".28"/>
<text font-size="7" x="289" y="270.6">Moments of inertia</text>
<g font-size="4.9">
<text x="158.9" y="29.2">z+</text>
<text x="315.4" y="27.5">z+</text>
<text x="220.5" y="73.3">x-</text>
<text x="245.9" y="74.6">y+</text>
<text x="140.6" y="97.4" transform="rotate(-90 140.6 97.4)">360</text>
<text x="391.7" y="101.1" transform="rotate(-90 391.7 101.1)">435</text>
<text x="109.3" y="121.7">76</text>
<text x="148.4" y="127.4" transform="rotate(-90 148.4 127.4)">24</text>
<text x="345.9" y="137">403.57</text>
<text x="96.5" y="139.8">Moments of inertia</text>
<text x="326.9" y="165.9">Total experiment mass is &lt; 15 kg.</text>
<text x="326.8" y="171.8">Gimbal moment extracted from cad</text>
<text x="326.7" y="177.7">model, telescope estimated from</text>
<text x="327" y="183.5">worst case assumption.</text>
<text x="165.9" y="200.4">Iyy, Izz: 2.5 kg m²</text>
<text x="67.7" y="212.5">Izz: 2.4 kg m^2</text>
<text x="231" y="248.5">IRISC</text>
<text x="289" y="248.5">Jon Mihkkal Inga 13/05/2019</text>
<text x="399.1" y="285.7">1/1</text>
</g>
<g font-size="3.5">
<text x="39" y="8.8">1</text>
<text x="89" y="8.8">2</text>
<text x="139" y="8.8">3</text>
<text x="189" y="8.8">4</text>
<text x="239" y="8.8">5</text>
<text x="289" y="8.8">6</text>
<text x="339" y="8.8">7</text>
<text x="389" y="8.8">8</text>
<text x="16.3" y="30.2">A</text>
<text x="411.3" y="30.2">A</text>
<text x="16.3" y="78">B</text>
<text x="411.3" y="78">B</text>
<text x="16.2" y="125.9">C</text>
<text x="411.2" y="125.9">C</text>
<text x="16.2" y="173.7">D</text>
<text x="411.2" y="173.7">D</text>
<text x="16.3" y="221.6">E</text>
<text x="411.3" y="221.6">E</text>
<text x="16.4" y="269.4">F</text>
<text x="411.4" y="269.4">F</text>
<text x="39" y="290.8">1</text>
<text x="89" y="290.8">2</text>
<text x="139" y="290.8">3</text>
<text x="189" y="290.8">4</text>
<text x="239" y="290.8">5</text>
<text x="289" y="290.8">6</text>
<text x="339" y="290.8">7</text>
<text x="389" y="290.8">8</text>
</g>
<g font-size="2.8">
<text x="96.8" y="150.3">Telescope and clamp around center of mass:</text>
<text x="104.6" y="153.7">I: 2.5 kg m^2 (Best estimate, have not been able to extract from model)</text>
<text x="145.2" y="191.2">Telescope and clamp around center of mass</text>
<text x="46.2" y="199.5">Gimbal assembly around axis (excluding</text>
<text x="71.9" y="203.3">telescope and clamp)</text>
</g>
<g font-size="2.5">
<text x="231" y="242.9">Dept.</text>
<text x="255" y="242.9">Technical reference</text>
<text x="289" y="242.9">Created by</text>
<text x="350" y="242.9">Approved by</text>
<text x="289" y="252.8">Document type</text>
<text x="350" y="252.8">Document status</text>
<text x="289" y="262.9">Title</text>
<text x="350" y="262.9">DWG No.</text>
<text x="350" y="279.9">Rev.</text>
<text x="360" y="279.9">Date of issue</text>
<text x="396" y="279.9">Sheet</text>
</g>
<text font-size="2.1" x="34.5" y="59.1">Assume telescope cg is in gimbal rotation center</text>
</svg>
